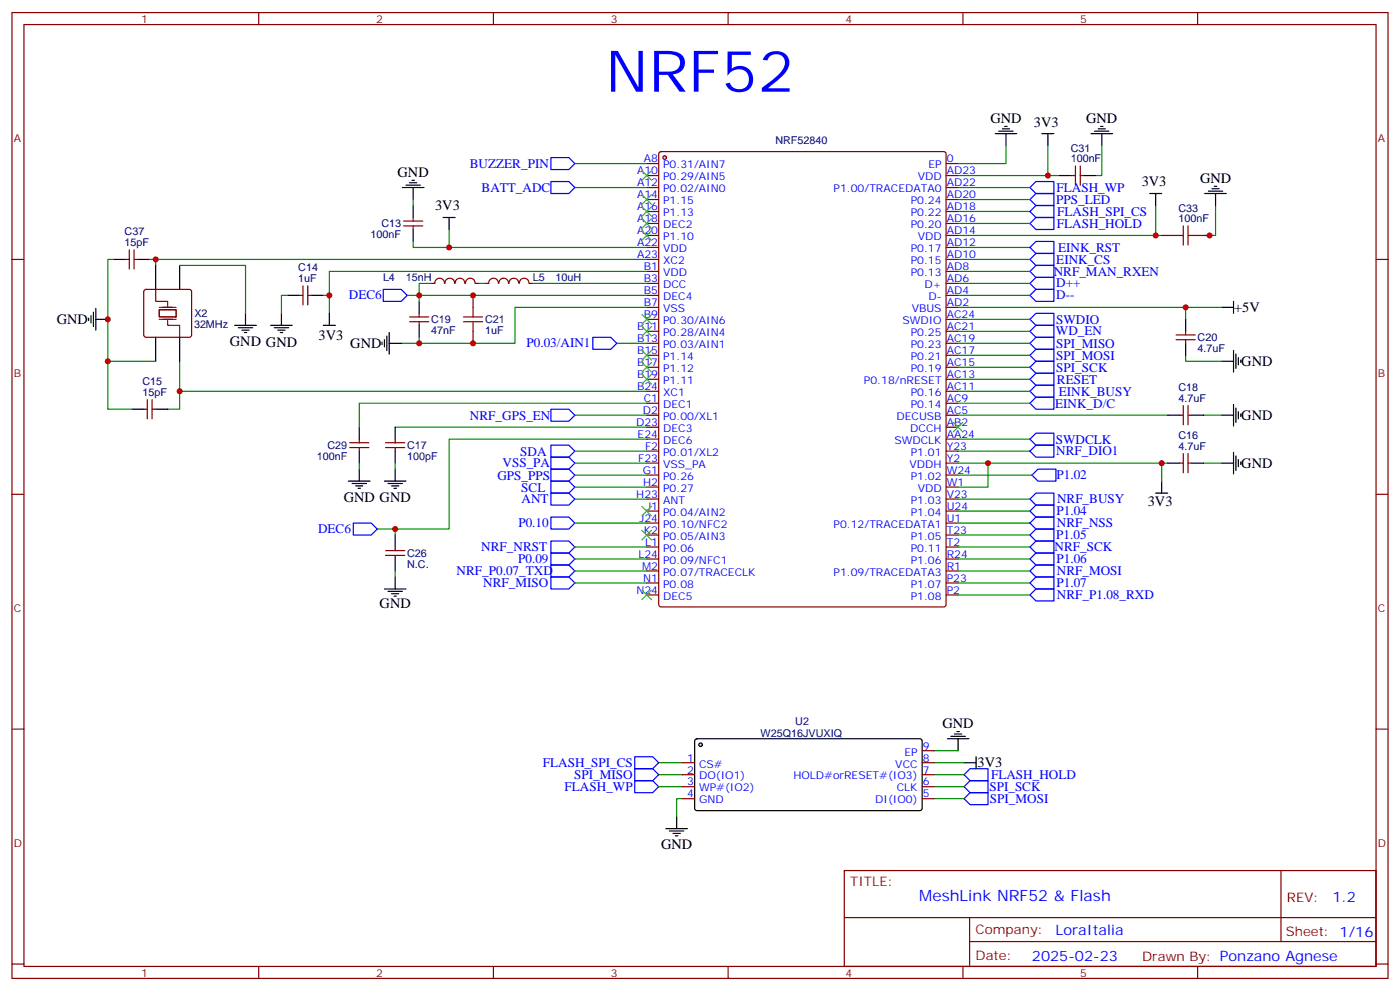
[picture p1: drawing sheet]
<svg xmlns="http://www.w3.org/2000/svg" width="412mm" height="292mm" viewBox="0 0 412 292" stroke-linecap="round" stroke-linejoin="round" font-family="sans-serif">
<g fill="none" stroke="#870000" stroke-width=".35">
<path d="M3.5 3.7h405.4v284.3h-405.4zM7.1 7.2h398.2v277.3h-398.2zM76.2 3.7v3.5M145.3 3.7v3.5M214.5 3.7v3.5M283.6 3.7v3.5M352.8 3.7v3.5M194.3 44.8l.4-.2h83.3l.6 .5 .1 132.9-.5 .6-83.5 .1-.6-.5-.1-132.9zM3.5 76.4h3.6M405.3 76.4h3.6M3.5 145.5h3.6M405.3 145.5h3.6"/>
<path d="M3.5 214.7h3.6M405.3 214.7h3.6M248.7 256.3h156.6v28.2h-156.6zM377.3 256.3v20.9M248.7 270.1h156.5M285.6 277.2h119.6M285.6 270.1v14.2M3.5 283.8h3.6M76.2 284.5v3.5M145.3 284.5v3.5M214.5 284.5v3.5M283.6 284.5v3.5"/>
<path d="M352.8 284.5v3.5M405.3 283.8h3.6"/>
</g>
<circle cx="195.8" cy="46.4" r=".53" fill="#ccc" stroke="#870000" stroke-width=".35"/>
<g fill="none" stroke="#870000" stroke-width=".35">
<path d="M190.5 48.2h3.5M190.5 51.7h3.5M190.5 55.2h3.5M190.5 58.7h3.5M278.7 48.2h3.5M278.7 51.7h3.5M278.7 55.2h3.5M278.7 58.7h3.5M190.5 62.3h3.5M190.5 65.8h3.5M190.5 69.3h3.5M190.5 72.8h3.5"/>
<path d="M190.5 76.4h3.5M190.5 79.9h3.5M278.7 62.3h3.5M278.7 65.8h3.5M278.7 69.3h3.5M278.7 72.8h3.5M278.7 76.4h3.5M278.7 79.9h3.5M190.5 83.4h3.5M190.5 87h3.5M190.5 90.5h3.5M190.5 94h3.5"/>
<path d="M190.5 97.5h3.5M278.7 83.4h3.5M278.7 87h3.5M278.7 90.5h3.5M278.7 94h3.5M278.7 97.5h3.5M190.5 101.1h3.5M190.5 104.6h3.5M190.5 108.1h3.5M190.5 111.7h3.5M190.5 115.2h3.5M190.5 118.7h3.5"/>
<path d="M278.7 101.1h3.5M278.7 104.6h3.5M278.7 108.1h3.5M278.7 111.7h3.5M278.7 115.2h3.5M278.7 118.7h3.5M190.5 122.2h3.5M190.5 125.8h3.5M190.5 129.3h3.5M190.5 132.8h3.5M190.5 136.3h3.5M190.5 139.9h3.5"/>
<path d="M278.7 122.2h3.5M278.7 125.8h3.5M278.7 129.3h3.5M278.7 132.8h3.5M278.7 136.3h3.5M278.7 139.9h3.5M190.5 143.4h3.5M190.5 146.9h3.5M190.5 150.5h3.5M190.5 154h3.5M190.5 157.5h3.5M278.7 143.4h3.5"/>
<path d="M278.7 146.9h3.5M278.7 150.5h3.5M278.7 154h3.5M278.7 157.5h3.5M190.5 161h3.5M190.5 164.6h3.5M190.5 168.1h3.5M190.5 171.6h3.5M190.5 175.2h3.5M278.7 161h3.5M278.7 164.6h3.5M278.7 168.1h3.5"/>
<path d="M278.7 171.6h3.5M278.7 175.2h3.5"/>
</g>
<g fill="none" stroke="#008700" stroke-width=".35">
<path d="M169.3 55.2h21.2M282.2 51.7h30M282.2 55.2h21.2M296.3 42.9v5.3h-14.1M308.7 42.9v8.8M324.6 42.9v8.8h-1.8M190.5 76.4h-144.6v1.7M282.2 62.3h21.2M282.2 65.8h21.2M123.5 87h67M190.5 90.5h-38.8v10.6h-33.5M282.2 90.5h77.6"/>
<path d="M282.2 87h21.2M282.2 83.4h21.2M52.9 106.4v8.8h137.6M52.9 115.2v5.3h-3.5M282.2 104.6h21.2M282.2 108.1h21.2M282.2 101.1h21.2M116.4 125.8h74.1M169.3 122.2h21.2M282.2 136.3h8.8v7.1h-8.8M282.2 122.2h61.8M291 136.3h53"/>
<path d="M342.2 136.3v5.3M354.5 136.3h5.3M282.2 146.9h21.2M169.3 171.6h21.2M169.3 161h21.2M282.2 168.1h21.2M282.2 161h21.2M194 231.6h7.1M194 228.1h7.1M194 224.5h7.1M201.1 235.1h-1.8v5.3M275.2 231.6h8.8"/>
<path d="M275.2 228.1h8.8M275.2 224.5h8.8M275.2 235.1h8.8M275.2 221h7"/>
</g>
<g fill="none" stroke="#000" stroke-width=".35">
<path d="M293.2 39.3h6.3M294.2 38.6h4.2M295.3 37.9h2.1M296 37.2h.7M296.3 39.3v3.6M306.9 39.3h3.5M308.7 39.3v3.6M321.4 39.3h6.3M322.4 38.6h4.3M323.5 37.9h2.1M324.2 37.2h.7M324.6 39.3v3.6"/>
<path d="M26.1 93.7v.7M26.8 93v2.1M27.5 91.9v4.2M28.2 94h3.5M28.2 90.8v6.4M113.9 99v4.2M114.7 97.9v6.3M359.8 90.5h3.6M363.4 88.7v3.6M112.5 100.7v.7M113.2 100v2.1M114.7 101.1h3.5"/>
<path d="M116.4 138.1v3.5M359.8 136.3h3.6M363.4 133.2v6.3M364.1 134.2v4.3M364.8 135.3v2.1M365.5 136v.7M113.2 141.6h6.4M114.3 142.3h4.2M115.4 143.1h2.1M116.1 143.8h.7M340.4 145.2h3.6M342.2 141.6v3.6"/>
<path d="M204.8 217.7l.5-.2h65.9l.4 .7v20l-.7 .5-65.9-.1-.4-.7v-19.7zM279 217.5h6.4M280.1 216.8h4.2M281.2 216.1h2.1M281.9 215.4h.7M282.2 217.5v3.5M284 224.5h3.5M287.5 222.8v3.5M196.1 243.9h6.4M197.2 244.7h4.2M198.3 245.4h2.1M199 246.1h.7"/>
<path d="M199.3 240.4v3.5"/>
</g>
<g fill="none" stroke="#00f" stroke-width=".35">
<path d="M162.3 53.4h5.3l1.7 1.8-1.7 1.8h-5.3zM303.4 55.2l1.8-1.8h5.2v3.6h-5.2zM303.4 62.3l1.8-1.8h5.2v3.5h-5.2zM303.4 65.8l1.8-1.8h5.2v3.6h-5.2zM112.9 85.2h5.3l1.7 1.8-1.7 1.7h-5.3zM303.4 83.4l1.8-1.7h5.2v3.5h-5.2zM303.4 87l1.8-1.8h5.2v3.5h-5.2zM303.4 101.1l1.8-1.8h5.2v3.5h-5.2zM305.2 102.8h5.2v3.6h-5.2l-1.8-1.8zM305.2 106.4h5.2v3.5h-5.2l-1.8-1.8zM162.3 120.5h5.3l1.7 1.7-1.7 1.8h-5.3zM104.1 154h5.3l1.7 1.8-1.7 1.7h-5.3z"/>
<path d="M162.3 159.3h5.3l1.7 1.7-1.7 1.8h-5.3zM305.2 159.3h5.2v3.5h-5.2l-1.8-1.8zM305.2 145.2h5.2v3.5h-5.2l-1.8-1.8zM162.3 169.9h5.3l1.7 1.7-1.7 1.8h-5.3zM305.2 166.3h5.2v3.6h-5.2l-1.8-1.8zM187 222.8h5.3l1.7 1.7-1.7 1.8h-5.3zM187 226.3h5.3l1.7 1.8-1.7 1.7h-5.3zM187 229.8h5.3l1.7 1.8-1.7 1.8h-5.3zM284 235.1l1.8-1.7h5.2v3.5h-5.2zM284 231.6l1.8-1.8h5.2v3.6h-5.2zM284 228.1l1.8-1.8h5.2v3.5h-5.2z"/>
</g>
<circle cx="206.4" cy="219.3" r=".53" fill="#ccc" stroke="#000" stroke-width=".35"/>
<g fill="none" stroke="#870000" stroke-width=".35">
<path d="M315.7 51.7h1.1M316.8 48.9v5.6M318.2 48.9v5.6M318.2 51.7h1.1M37 76.4h1.1M38.1 73.6v5.6M39.5 73.6v5.6M39.5 76.4h1.1M118.9 65.1h5.6M118.9 66.5h5.6M121.7 64v1.1M121.7 66.5v1.1"/>
<path d="M342.2 69.3h3.5M352.8 69.3h3.5M42.6 85.4l.4-.2h12.7l.5 .2 .2 .5v12.7l-.2 .5-.5 .2h-12.7l-.5-.2-.2-.5v-12.7zM88.2 87h1.1M89.3 84.1v5.7M90.7 84.1v5.7M90.7 87h1M120.6 94.7h5.7M120.6 93.3h5.7M123.5 92.3v1M123.5 94.7v1.1M130.9 83.4a1.41 1.41 0 0 0-1.4-1.5 1.41 1.41 0 0 0-1.4 1.5h-1.1"/>
<path d="M131.1 83.4a1.41 1.41 0 0 1 1.4-1.5 1.41 1.41 0 0 1 1.4 1.5M134.1 83.4a1.41 1.41 0 0 1 1.4-1.5 1.41 1.41 0 0 1 1.4 1.5M137.1 83.4a1.41 1.41 0 0 1 1.4-1.5 1.41 1.41 0 0 1 1.4 1.5M139.3 87v3.5M139.3 97.5v3.6M140.1 83.4h1M142.9 83.4h1M144 83.4a1.41 1.41 0 0 1 1.4-1.5 1.41 1.41 0 0 1 1.4 1.5M147 83.4a1.41 1.41 0 0 1 1.4-1.5 1.41 1.41 0 0 1 1.4 1.5M150 83.4a1.41 1.41 0 0 1 1.4-1.5 1.41 1.41 0 0 1 1.4 1.5M153 83.4a1.41 1.41 0 0 1 1.4-1.5 1.41 1.41 0 0 1 1.4 1.5M155.9 83.4h1.1"/>
<path d="M346.4 98.6h5.7M349.2 97.5v1.1M43.4 117.7v5.6M44.8 117.7v5.6M346.4 100h5.7M348.5 119.4v5.7M349.2 100v1.1M350 119.4v5.7M42.3 120.5h1.1M44.8 120.5h1.1M103 130.4h5.7M103 131.8h5.7"/>
<path d="M105.8 129.3v1.1M105.8 131.8v1M113.6 130.4h5.6M113.6 131.8h5.6M116.4 129.3v1.1M116.4 131.8v1M347.5 136.3h1M347.5 122.2h1M348.5 133.5v5.7M350 133.5v5.7M350 136.3h1M350 122.2h1"/>
<path d="M113.6 163.5h5.6M113.6 162.1h5.6M116.4 161v1.1M116.4 163.5v1.1M201.1 224.5h3.5M201.1 228.1h3.5M201.1 231.6h3.5M201.1 235.1h3.5M271.6 224.5h3.6M271.6 228.1h3.6M271.6 231.6h3.6M271.6 235.1h3.6"/>
<path d="M271.6 221h3.6"/>
</g>
<g fill="none" stroke="#00f" stroke-width=".35">
<path d="M162.3 46.4h5.3l1.7 1.8-1.7 1.7h-5.3zM305.2 57h5.2v3.5h-5.2l-1.8-1.8zM303.4 72.8l1.8-1.7h5.2v3.5h-5.2zM303.4 79.9l1.8-1.8h5.2v3.6h-5.2zM305.2 74.6h5.2v3.5h-5.2l-1.8-1.7zM174.6 99.3h5.3l1.8 1.8-1.8 1.7h-5.3zM303.4 97.5l1.8-1.7h5.2v3.5h-5.2zM303.4 94l1.8-1.7h5.2v3.5h-5.2zM303.4 111.7l1.8-1.8h5.2v3.5h-5.2zM303.4 118.7l1.8-1.8h5.2v3.6h-5.2zM305.2 113.4h5.2v3.5h-5.2l-1.8-1.7zM162.3 131.1h5.3l1.7 1.7-1.7 1.8h-5.3z"/>
<path d="M162.3 138.1h5.3l1.7 1.8-1.7 1.7h-5.3zM162.3 134.6h5.3l1.7 1.7-1.7 1.8h-5.3zM303.4 129.3l1.8-1.8h5.2v3.6h-5.2zM303.4 132.8l1.8-1.7h5.2v3.5h-5.2zM305.8 138.1h5.3v3.5h-5.3l-1.8-1.7zM162.3 152.2h5.3l1.7 1.8-1.7 1.8h-5.3zM162.3 141.6h5.3l1.7 1.8-1.7 1.8h-5.3zM162.3 145.2h5.3l1.7 1.7-1.7 1.8h-5.3zM303.4 150.5l1.8-1.8h5.2v3.5h-5.2zM303.4 157.5l1.8-1.7h5.2v3.5h-5.2zM303.4 154l1.8-1.8h5.2v3.6h-5.2zM162.3 166.3h5.3l1.7 1.8-1.7 1.8h-5.3z"/>
<path d="M162.3 162.8h5.3l1.7 1.8-1.7 1.7h-5.3zM303.4 175.2l1.8-1.8h5.2v3.5h-5.2zM303.4 164.6l1.8-1.8h5.2v3.5h-5.2zM303.4 171.6l1.8-1.7h5.2v3.5h-5.2z"/>
</g>
<g fill="none" stroke="#008700" stroke-width=".35">
<path d="M121.7 58.7v1.8M169.3 48.2h21.2M282.2 58.7h21.2M33.5 76.4h-1.8v44.1h7.1M44.1 76.4h1.8M52.9 78.1h19.4v14.2M121.7 71.1v1.7h68.8M132.3 67.6v5.2M190.5 79.9h-93.5v12.4M282.2 69.3h60M282.2 76.4h21.2M282.2 72.8h21.2"/>
<path d="M282.2 79.9h21.2M340.4 60.5v8.8M358.1 60.5v8.8h-3.6M84.7 87h-1.8v5.3M95.2 87h1.8M119.9 87h3.6M123.5 87v1.7M123.5 99.3v1.8M127 83.4h-3.5v3.6M141.1 83.4h1.8M157 83.4h33.5M282.2 97.5h21.2"/>
<path d="M282.2 94h21.2M349.2 90.5v3.5M31.7 106.4h14.2M181.7 101.1h8.8M190.5 118.7h-84.7v7.1M282.2 111.7h21.2M282.2 118.7h21.2M282.2 115.2h21.2M349.2 104.6v1.8h10.6M105.8 136.3v1.8M116.4 136.3v1.8M169.3 132.8h21.2"/>
<path d="M169.3 139.9h21.2M169.3 136.3h21.2M190.5 129.3h-58.2v26.5h-15.9M282.2 129.3h21.2M282.2 132.8h21.2M282.2 139.9h21.9M354.5 122.2h5.3M111.1 155.8h5.3v1.7M169.3 154h21.2M169.3 143.4h21.2M169.3 146.9h21.2M282.2 154h21.2"/>
<path d="M282.2 150.5h21.2M282.2 157.5h21.2M116.4 168.1v1.8M169.3 168.1h21.2M169.3 164.6h21.2M282.2 175.2h21.2M282.2 164.6h21.2M282.2 171.6h21.2"/>
</g>
<g fill="none" stroke="#000" stroke-width=".35">
<path d="M118.5 55.2h6.4M119.6 54.5h4.2M120.6 53.8h2.2M121.4 53.1h.7M121.7 55.2v3.5M312.2 51.7h3.5M319.3 51.7h3.5M338.7 57h3.5M340.4 57v3.5M354.9 57h6.3M356 56.3h4.2M357 55.6h2.1"/>
<path d="M357.7 54.9h.7M358.1 57v3.5M33.5 76.4h3.5M40.6 76.4h3.5M45.9 78.1v7.1M52.9 78.1v7.1M121.7 60.5v3.5M121.7 67.6v3.5M130.5 64h3.6M132.3 64v3.6M45.9 99.3v7.1M52.9 99.3v7.1"/>
<path d="M69.1 95.8h6.4M70.2 96.5h4.2M71.3 97.2h2.1M72 97.9h.7M72.3 92.3v3.5M79.7 95.8h6.4M80.8 96.5h4.2M81.8 97.2h2.2M82.5 97.9h.8M82.9 92.3v3.5M84.7 87h3.5M91.7 87h3.5"/>
<path d="M95.2 95.8h3.6M97 92.3v3.5M123.5 88.7v3.6M123.5 95.8v3.5M349.2 94v3.5M349.2 101.1v3.5M359.8 106.4h3.6M363.4 103.2v6.3M363.4 119.1v6.3M364.1 104.2v4.3M364.8 105.3v2.1M365.5 106v.7"/>
<path d="M38.8 120.5h3.5M45.9 120.5h3.5M105.8 125.8v3.5M105.8 132.8v3.5M105.8 138.1v3.5M116.4 125.8v3.5M116.4 132.8v3.5M344 122.2h3.5M344 136.3h3.5M351 122.2h3.5M351 136.3h3.5M359.8 122.2h3.6"/>
<path d="M364.1 120.1v4.3M364.8 121.2v2.1M365.5 121.9v.7M102.7 141.6h6.3M103.7 142.3h4.2M104.8 143.1h2.1M105.5 143.8h.7M116.4 157.5v3.5M113.2 173.4h6.4M114.3 174.1h4.2M115.4 174.8h2.1M116.1 175.5h.7"/>
<path d="M116.4 164.6v3.5M116.4 169.9v3.5"/>
</g>
<g fill="none" stroke="#3c3" stroke-width=".35">
<path d="M189.1 57.3l2.8 2.8M189.1 50.3l2.8 2.8M191.9 57.3l-2.8 2.8M191.9 50.3l-2.8 2.8M189.1 64.4l2.8 2.8M189.1 60.9l2.8 2.8M189.1 67.9l2.8 2.8M191.9 64.4l-2.8 2.8M191.9 60.9l-2.8 2.8M191.9 67.9l-2.8 2.8M189.1 92.6l2.8 2.8M189.1 96.1l2.8 2.9"/>
<path d="M191.9 92.6l-2.8 2.8M191.9 96.1l-2.8 2.9M189.1 110.2l2.8 2.9M189.1 103.2l2.8 2.8M189.1 106.7l2.8 2.8M191.9 110.2l-2.8 2.9M191.9 103.2l-2.8 2.8M191.9 106.7l-2.8 2.8M280.8 124.4l2.8 2.8M283.6 124.4l-2.8 2.8M189.1 149l2.8 2.9M189.1 156.1l2.8 2.8"/>
<path d="M191.9 149l-2.8 2.9M191.9 156.1l-2.8 2.8M189.1 173.7l2.8 2.9M191.9 173.7l-2.8 2.9"/>
</g>
<path d="M45.9 85.2v3.5h3.5v1.8M46.9 91.2h5v2.1h-5zM46.9 94h5M46.9 90.5h5M49.4 94.4v1.4h3.5v3.5" fill="none" stroke="#870012" stroke-width=".35"/>
<path d="M345.7 69.3h2.8M348.5 66.5v5.6M350 69.3h2.8M350 66.5v5.6M136.5 94.7h5.7M136.5 93.3h5.7M139.3 90.5v2.8M139.3 94.7v2.8" fill="none" stroke="#a10000" stroke-width=".35"/>
<g fill="#c00">
<circle cx="342.2" cy="136.3" r=".88"/>
<circle cx="308.7" cy="51.7" r=".88"/>
<circle cx="291" cy="136.3" r=".88"/>
<circle cx="340.4" cy="69.3" r=".88"/>
<circle cx="52.9" cy="115.2" r=".88"/>
<circle cx="97" cy="87" r=".88"/>
<circle cx="356.3" cy="69.3" r=".88"/>
<circle cx="31.8" cy="94" r=".88"/>
<circle cx="349.3" cy="90.5" r=".88"/>
<circle cx="31.8" cy="106.4" r=".88"/>
<circle cx="45.9" cy="76.4" r=".88"/>
<circle cx="139.3" cy="87" r=".88"/>
<circle cx="139.3" cy="101.1" r=".88"/>
<circle cx="123.5" cy="87" r=".88"/>
<circle cx="123.5" cy="101.1" r=".88"/>
<circle cx="132.3" cy="72.8" r=".88"/>
<circle cx="116.4" cy="155.8" r=".88"/>
</g>
<text font-size="16.9" fill="#00f" x="178.3" y="27">NRF52</text>
<text font-size="4.6" fill="#00f" x="270.8" y="265.3">MeshLink NRF52 &amp; Flash</text>
<g font-size="4.2">
<text x="291.7" y="36.2">GND</text>
<text x="304.6" y="37.2">3V3</text>
<text x="320" y="36.2">GND</text>
<text x="117.1" y="52">GND</text>
<text x="353.5" y="53.8">GND</text>
<text x="336.3" y="54.9">3V3</text>
<text x="128.2" y="61.9">3V3</text>
<text x="16.8" y="95.4">GND</text>
<text x="363.5" y="91.9">+5V</text>
<text x="67.7" y="101.9">GND GND</text>
<text x="93.8" y="100.1">3V3</text>
<text x="103.2" y="102.5">GND</text>
<text x="365.7" y="107.8">GND</text>
<text x="365.7" y="123.6">GND</text>
<text x="365.7" y="137.8">GND</text>
<text x="101.2" y="147.7">GND GND</text>
<text x="338.1" y="149">3V3</text>
<text x="111.8" y="179">GND</text>
<text x="277.6" y="214.3">GND</text>
<text x="287.9" y="225.9">3V3</text>
<text x="194.7" y="249.9">GND</text>
</g>
<g font-size="4.2" fill="#00f">
<text x="392.5" y="265.6">1.2</text>
<text x="310.9" y="275.1">LoraItalia</text>
<text x="304" y="282.9">2025-02-23</text>
</g>
<g font-size="3.9" fill="#00f">
<text x="138.4" y="49.4">BUZZER_PIN</text>
<text x="141.9" y="56.5">BATT_ADC</text>
<text x="311.1" y="60">PPS_LED</text>
<text x="311.2" y="56.5">FLASH_WP</text>
<text x="311.4" y="63.6">FLASH_SPI_CS</text>
<text x="311.3" y="67.1">FLASH_HOLD</text>
<text x="311.1" y="77.6">EINK_CS</text>
<text x="311.7" y="74.1">EINK_RST</text>
<text x="310.4" y="81.1">NRF_MAN_RXEN</text>
<text x="102.8" y="88.1">DEC6</text>
<text x="311.1" y="84.6">D++</text>
<text x="311.1" y="88.2">D--</text>
<text x="311.1" y="95.4">SWDIO</text>
<text x="311" y="98.7">WD_EN</text>
<text x="155.1" y="102.3">P0.03/AIN1</text>
<text x="311.1" y="102.3">SPI_MISO</text>
<text x="311.1" y="105.9">SPI_MOSI</text>
<text x="311.1" y="109.4">SPI_SCK</text>
<text x="311.3" y="113">RESET</text>
<text x="310.8" y="120">EINK_D/C</text>
<text x="311.9" y="116.4">EINK_BUSY</text>
<text x="138.4" y="123.6">NRF_GPS_EN</text>
<text x="311" y="130.7">SWDCLK</text>
<text x="148" y="137.6">VSS_PA</text>
<text x="153.2" y="134.1">SDA</text>
<text x="311.1" y="134.1">NRF_DIO1</text>
<text x="146.5" y="141.3">GPS_PPS</text>
<text x="311.2" y="141.1">P1.02</text>
<text x="153.6" y="144.7">SCL</text>
<text x="153.6" y="148.2">ANT</text>
<text x="311.4" y="148.2">NRF_BUSY</text>
<text x="152.7" y="155.2">P0.10</text>
<text x="311.2" y="151.7">P1.04</text>
<text x="311.3" y="155.2">NRF_NSS</text>
<text x="93.7" y="157">DEC6</text>
<text x="311.1" y="158.8">P1.05</text>
<text x="141.8" y="162.3">NRF_NRST</text>
<text x="152.6" y="165.8">P0.09</text>
<text x="310.6" y="162.3">NRF_SCK</text>
<text x="311.2" y="165.8">P1.06</text>
<text x="134.5" y="169.4">NRF_P0.07_TXD</text>
<text x="142.3" y="172.9">NRF_MISO</text>
<text x="311.2" y="172.9">P1.07</text>
<text x="311.3" y="169.3">NRF_MOSI</text>
<text x="311.3" y="176.5">NRF_P1.08_RXD</text>
<text x="159.9" y="225.8">FLASH_SPI_CS</text>
<text x="166.3" y="232.8">FLASH_WP</text>
<text x="169.1" y="229.3">SPI_MISO</text>
<text x="291.4" y="232.9">SPI_SCK</text>
<text x="291.9" y="229.4">FLASH_HOLD</text>
<text x="291.6" y="236.5">SPI_MOSI</text>
</g>
<g font-size="3.9" fill="#800">
<text x="250.5" y="260.9">TITLE:</text>
<text x="379.1" y="265.6">REV:</text>
<text x="287.4" y="275.1">Company:</text>
<text x="378.7" y="275.7">Sheet: 1/16</text>
<text x="287.4" y="282.8">Date:</text>
<text x="336.4" y="282.8">Drawn By: Ponzano Agnese</text>
</g>
<g font-size="3.2" fill="#800">
<text x="41.6" y="6.7">1</text>
<text x="110.8" y="6.7">2</text>
<text x="179.9" y="6.7">3</text>
<text x="249.1" y="6.7">4</text>
<text x="318.2" y="6.7">5</text>
<text x="4.1" y="41.8">A</text>
<text x="405.9" y="41.8">A</text>
<text x="4.1" y="110.9">B</text>
<text x="405.9" y="110.9">B</text>
<text x="4.1" y="180.1">C</text>
<text x="405.9" y="180.1">C</text>
<text x="4.1" y="249.2">D</text>
<text x="405.9" y="249.2">D</text>
<text x="41.6" y="287.5">1</text>
<text x="110.8" y="287.5">2</text>
<text x="179.9" y="287.5">3</text>
<text x="249.1" y="287.5">4</text>
<text x="318.2" y="287.5">5</text>
</g>
<g font-size="3.2" fill="#00f">
<text x="189.7" y="47.8">A8</text>
<text x="278.9" y="47.8">0</text>
<text x="187.6" y="51.3">A10</text>
<text x="195.3" y="49.6">P0.31/AIN7</text>
<text x="195.3" y="53.1">P0.29/AIN5</text>
<text x="270.3" y="53.1">VDD</text>
<text x="273.5" y="49.6">EP</text>
<text x="278.9" y="51.3">AD23</text>
<text x="187.6" y="54.9">A12</text>
<text x="187.6" y="58.4">A14</text>
<text x="195.3" y="56.6">P0.02/AIN0</text>
<text x="245.5" y="56.6">P1.00/TRACEDATA0</text>
<text x="278.9" y="58.4">AD20</text>
<text x="278.9" y="54.9">AD22</text>
<text x="187.6" y="61.9">A16</text>
<text x="187.6" y="65.4">A18</text>
<text x="195.3" y="60.1">P1.15</text>
<text x="195.3" y="63.7">P1.13</text>
<text x="268.3" y="63.7">P0.22</text>
<text x="268.3" y="60.1">P0.24</text>
<text x="278.9" y="65.4">AD16</text>
<text x="278.9" y="61.9">AD18</text>
<text x="187.6" y="69">A20</text>
<text x="195.3" y="67.2">DEC2</text>
<text x="195.3" y="70.7">P1.10</text>
<text x="268.3" y="67.2">P0.20</text>
<text x="270.3" y="70.7">VDD</text>
<text x="278.9" y="69">AD14</text>
<text x="187.6" y="72.5">A22</text>
<text x="187.6" y="76">A23</text>
<text x="195.3" y="74.3">VDD</text>
<text x="195.3" y="77.8">XC2</text>
<text x="268.3" y="77.8">P0.15</text>
<text x="268.3" y="74.3">P0.17</text>
<text x="278.9" y="76">AD10</text>
<text x="278.9" y="72.5">AD12</text>
<text x="189.7" y="79.6">B1</text>
<text x="189.7" y="83.1">B3</text>
<text x="195.3" y="81.3">VDD</text>
<text x="268.3" y="81.3">P0.13</text>
<text x="278.9" y="83.1">AD6</text>
<text x="278.9" y="79.6">AD8</text>
<text x="189.7" y="86.6">B5</text>
<text x="195.3" y="84.8">DCC</text>
<text x="195.3" y="88.4">DEC4</text>
<text x="272.3" y="84.8">D+</text>
<text x="273.5" y="88.4">D-</text>
<text x="278.9" y="86.6">AD4</text>
<text x="189.7" y="90.1">B7</text>
<text x="189.7" y="93.7">B9</text>
<text x="195.3" y="91.9">VSS</text>
<text x="195.3" y="95.4">P0.30/AIN6</text>
<text x="265.8" y="95.4">SWDIO</text>
<text x="268.6" y="91.9">VBUS</text>
<text x="278.9" y="93.7">AC24</text>
<text x="278.9" y="90.1">AD2</text>
<text x="187.6" y="97.2">B11</text>
<text x="187.6" y="100.7">B13</text>
<text x="195.3" y="99">P0.28/AIN4</text>
<text x="268.3" y="99">P0.25</text>
<text x="278.9" y="100.7">AC19</text>
<text x="278.9" y="97.2">AC21</text>
<text x="187.6" y="104.2">B15</text>
<text x="187.6" y="107.8">B17</text>
<text x="195.3" y="102.5">P0.03/AIN1</text>
<text x="195.3" y="106">P1.14</text>
<text x="268.3" y="106">P0.21</text>
<text x="268.3" y="102.5">P0.23</text>
<text x="278.9" y="107.8">AC15</text>
<text x="278.9" y="104.2">AC17</text>
<text x="187.6" y="111.3">B19</text>
<text x="195.3" y="109.5">P1.12</text>
<text x="195.3" y="113.1">P1.11</text>
<text x="254.5" y="113.1">P0.18/nRESET</text>
<text x="268.3" y="109.5">P0.19</text>
<text x="278.9" y="111.3">AC13</text>
<text x="187.6" y="114.8">B24</text>
<text x="189.6" y="118.4">C1</text>
<text x="195.3" y="116.6">XC1</text>
<text x="268.3" y="116.6">P0.16</text>
<text x="278.9" y="118.4">AC9</text>
<text x="278.9" y="114.8">AC11</text>
<text x="187.4" y="125.4">D23</text>
<text x="189.4" y="121.9">D2</text>
<text x="195.3" y="120.1">DEC1</text>
<text x="195.3" y="123.6">P0.00/XL1</text>
<text x="264.1" y="123.6">DECUSB</text>
<text x="268.3" y="120.1">P0.14</text>
<text x="278.9" y="125.4">AB2</text>
<text x="278.9" y="121.9">AC5</text>
<text x="187.8" y="128.9">E24</text>
<text x="195.3" y="127.2">DEC3</text>
<text x="195.3" y="130.7">DEC6</text>
<text x="263.5" y="130.7">SWDCLK</text>
<text x="268.1" y="127.2">DCCH</text>
<text x="278.9" y="128.9">AA24</text>
<text x="188" y="136">F23</text>
<text x="190" y="132.5">F2</text>
<text x="195.3" y="134.2">P0.01/XL2</text>
<text x="195.3" y="137.8">VSS_PA</text>
<text x="267.9" y="137.8">VDDH</text>
<text x="268.3" y="134.2">P1.01</text>
<text x="278.9" y="136">Y2</text>
<text x="278.9" y="132.5">Y23</text>
<text x="189.4" y="139.5">G1</text>
<text x="189.5" y="143.1">H2</text>
<text x="195.3" y="141.3">P0.26</text>
<text x="268.3" y="141.3">P1.02</text>
<text x="278.9" y="143.1">W1</text>
<text x="278.9" y="139.5">W24</text>
<text x="187.4" y="146.6">H23</text>
<text x="195.3" y="144.8">P0.27</text>
<text x="195.3" y="148.3">ANT</text>
<text x="268.3" y="148.3">P1.03</text>
<text x="270.3" y="144.8">VDD</text>
<text x="278.9" y="146.6">V23</text>
<text x="188.4" y="153.6">J24</text>
<text x="190.4" y="150.1">J1</text>
<text x="195.3" y="151.9">P0.04/AIN2</text>
<text x="195.3" y="155.4">P0.10/NFC2</text>
<text x="245.5" y="155.4">P0.12/TRACEDATA1</text>
<text x="268.3" y="151.9">P1.04</text>
<text x="278.9" y="153.6">U1</text>
<text x="278.9" y="150.1">U24</text>
<text x="189.6" y="157.2">K2</text>
<text x="190.1" y="160.7">L1</text>
<text x="195.3" y="158.9">P0.05/AIN3</text>
<text x="268.3" y="158.9">P1.05</text>
<text x="278.9" y="160.7">T2</text>
<text x="278.9" y="157.2">T23</text>
<text x="188.1" y="164.2">L24</text>
<text x="189.2" y="167.7">M2</text>
<text x="195.3" y="162.5">P0.06</text>
<text x="195.3" y="166">P0.09/NFC1</text>
<text x="268.3" y="166">P1.06</text>
<text x="268.3" y="162.5">P0.11</text>
<text x="278.9" y="167.7">R1</text>
<text x="278.9" y="164.2">R24</text>
<text x="189.5" y="171.3">N1</text>
<text x="195.3" y="169.5">P0.07/TRACECLK</text>
<text x="195.3" y="173">P0.08</text>
<text x="245.5" y="169.5">P1.09/TRACEDATA3</text>
<text x="268.3" y="173">P1.07</text>
<text x="278.9" y="171.3">P23</text>
<text x="187.4" y="174.8">N24</text>
<text x="195.3" y="176.6">DEC5</text>
<text x="268.3" y="176.6">P1.08</text>
<text x="278.9" y="174.8">P2</text>
<text x="271.8" y="220.7">9</text>
<text x="202.4" y="224.2">1</text>
<text x="202.4" y="227.7">2</text>
<text x="205.9" y="226">CS#</text>
<text x="263.7" y="226">VCC</text>
<text x="266.4" y="222.4">EP</text>
<text x="271.8" y="227.7">7</text>
<text x="271.8" y="224.2">8</text>
<text x="202.4" y="231.2">3</text>
<text x="205.9" y="229.5">DO(IO1)</text>
<text x="205.9" y="233">WP#(IO2)</text>
<text x="233.7" y="229.5">HOLD#orRESET#(IO3)</text>
<text x="264.2" y="233">CLK</text>
<text x="271.8" y="231.2">6</text>
<text x="202.4" y="234.8">4</text>
<text x="205.9" y="236.5">GND</text>
<text x="257.8" y="236.5">DI(IO0)</text>
<text x="271.8" y="234.8">5</text>
</g>
<g font-size="3.2" fill="#000080">
<text x="228.4" y="42.3">NRF52840</text>
<text x="315.4" y="47.8">100nF</text>
<text x="315.4" y="44.6">C31</text>
<text x="347.1" y="65.4">100nF</text>
<text x="347.1" y="62.3">C33</text>
<text x="36.7" y="69.3">C37</text>
<text x="109.2" y="70.1">100nF</text>
<text x="112.4" y="66.9">C13</text>
<text x="36.7" y="72.5">15pF</text>
<text x="87.9" y="83.1">1uF</text>
<text x="87.9" y="79.9">C14</text>
<text x="112.8" y="82.8">L4</text>
<text x="119.5" y="82.8">15nH</text>
<text x="156.9" y="82.8">L5</text>
<text x="163.6" y="82.8">10uH</text>
<text x="57.3" y="93.4">X2</text>
<text x="127" y="95.2">C19</text>
<text x="142.9" y="95.2">C21</text>
<text x="57.1" y="96.6">32MHz</text>
<text x="127" y="98.3">47nF</text>
<text x="142.9" y="98.4">1uF</text>
<text x="352.8" y="100.4">C20</text>
<text x="352.8" y="103.6">4.7uF</text>
<text x="42" y="113.4">C15</text>
<text x="42" y="116.6">15pF</text>
<text x="347.1" y="118.4">4.7uF</text>
<text x="347.1" y="115.2">C18</text>
<text x="347.1" y="129.3">C16</text>
<text x="93.3" y="135.4">100nF</text>
<text x="96.5" y="132.2">C29</text>
<text x="119.9" y="135.4">100pF</text>
<text x="119.9" y="132.2">C17</text>
<text x="347.1" y="132.5">4.7uF</text>
<text x="119.9" y="167.1">N.C.</text>
<text x="119.9" y="163.9">C26</text>
<text x="234.3" y="213.3">U2</text>
<text x="224" y="216.9">W25Q16JVUXIQ</text>
</g>
</svg>
